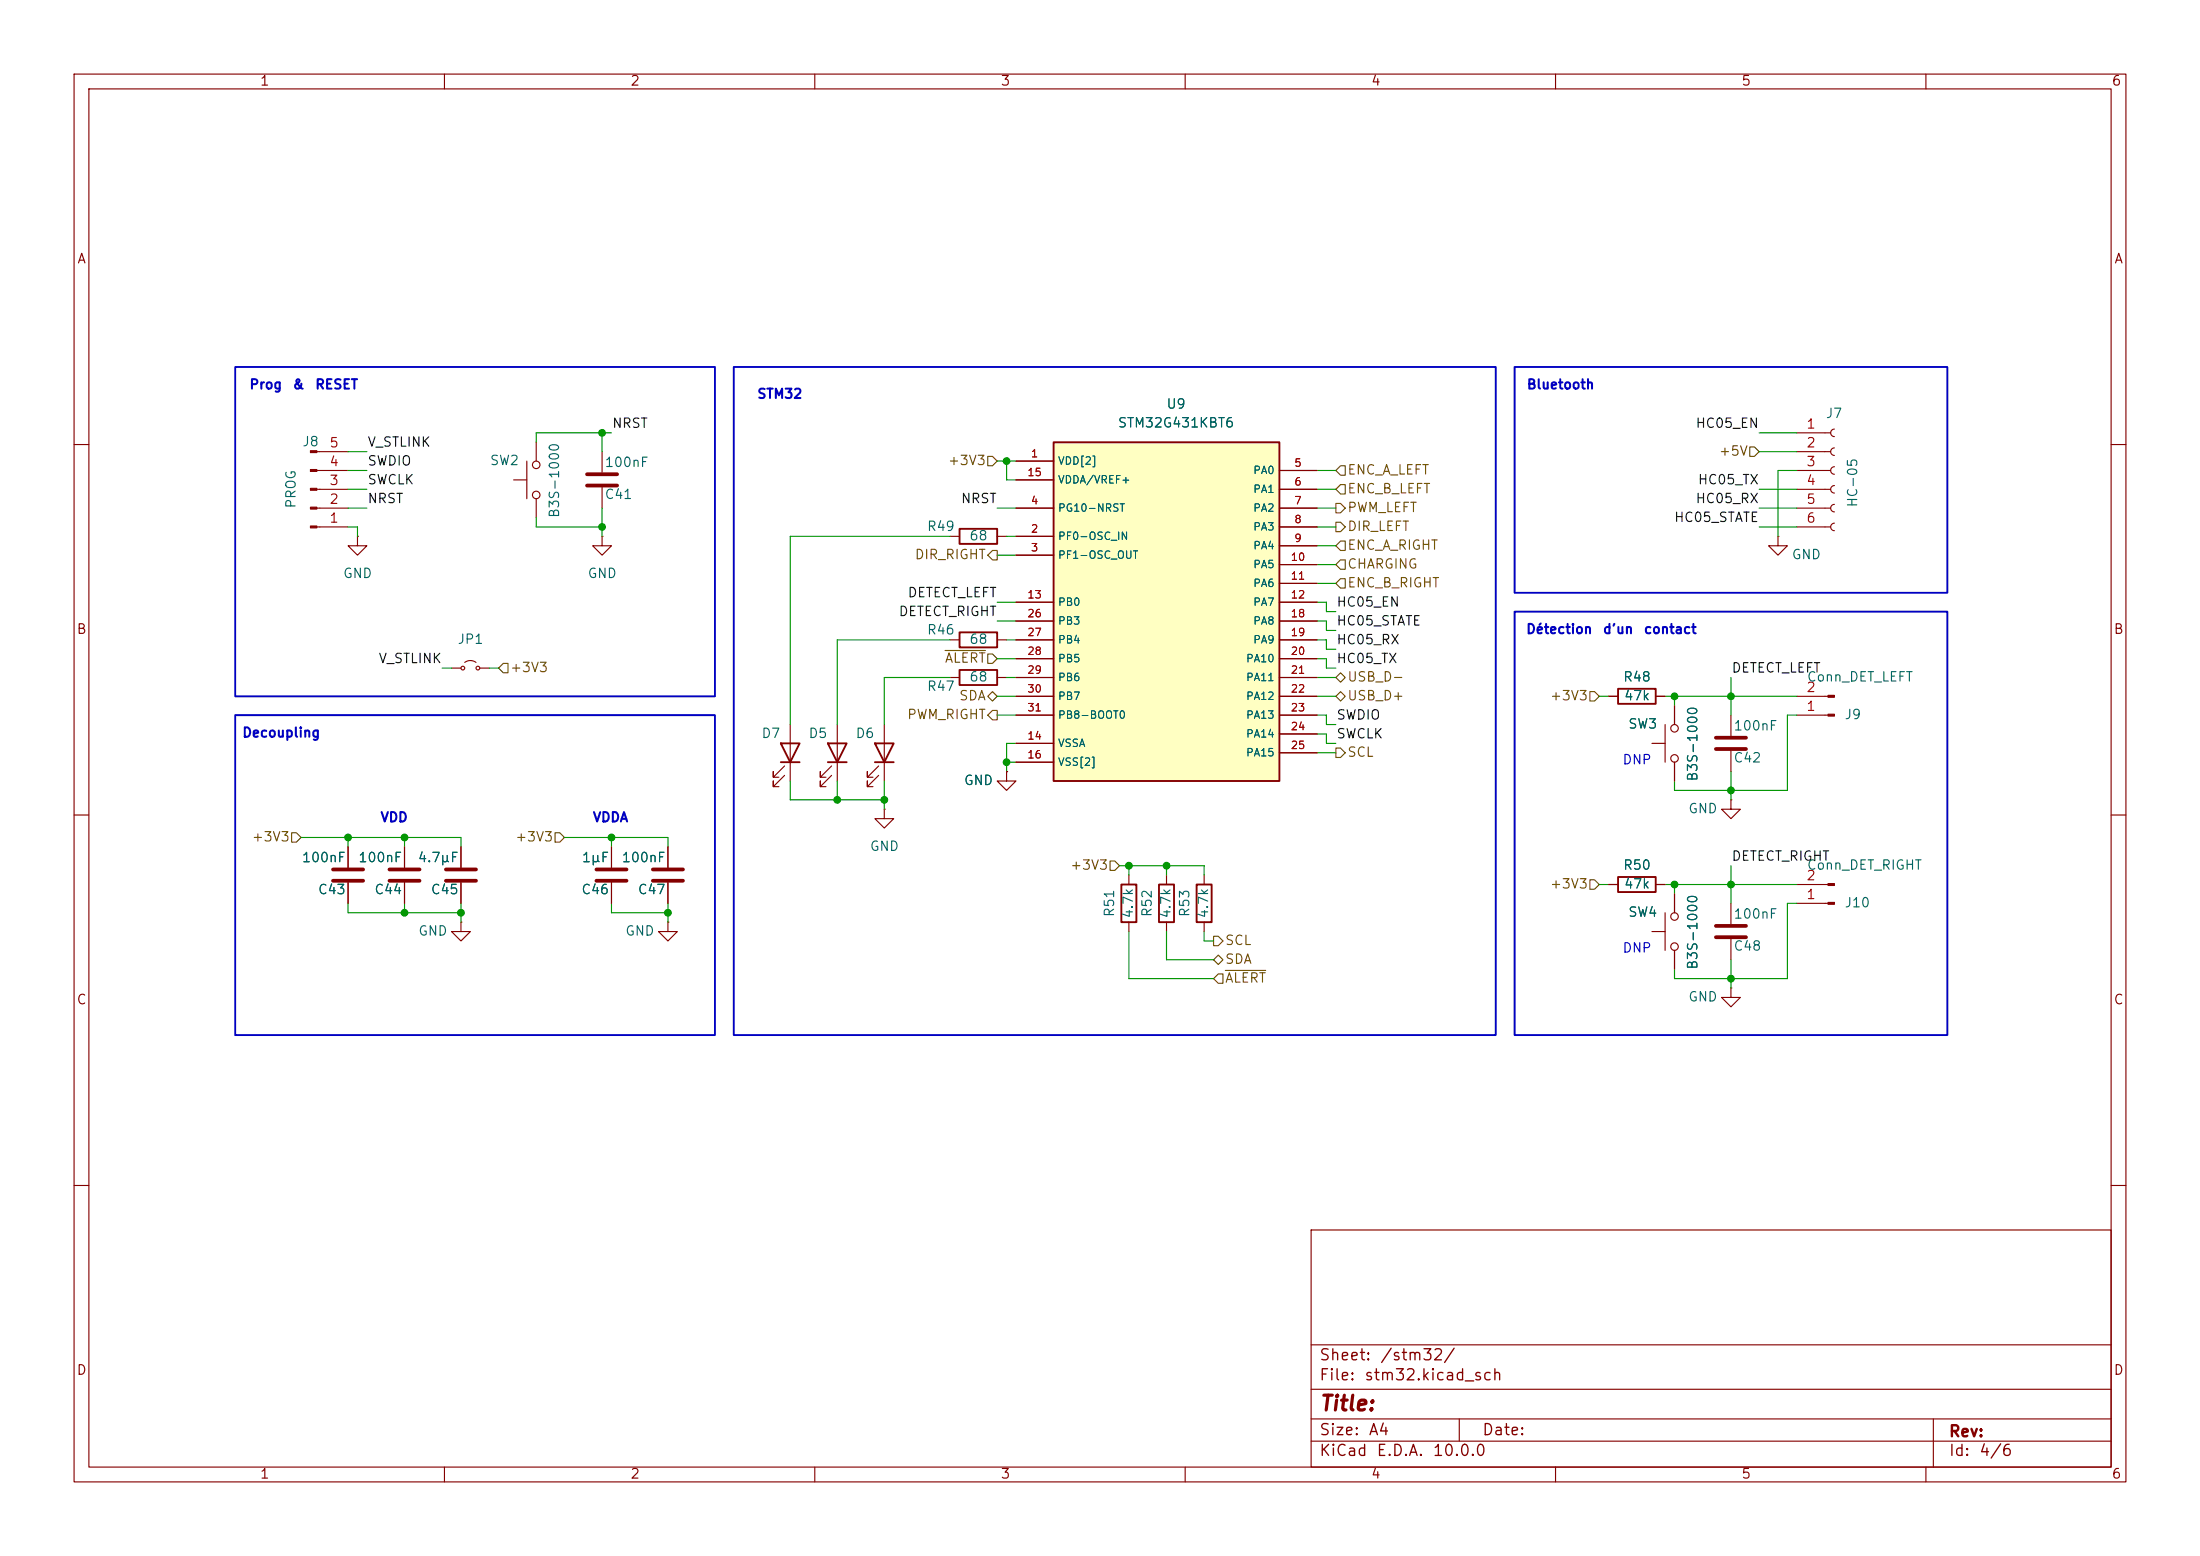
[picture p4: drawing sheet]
<svg xmlns="http://www.w3.org/2000/svg" width="297mm" height="210mm" viewBox="0 0 297 210" stroke-linecap="round" stroke-linejoin="round" font-family="sans-serif">
<g fill="none" stroke="#840000" stroke-width=".15">
<path d="M10 10h277v190h-277zM12 12h273v186h-273zM60 10v2M110 10v2M160 10v2M210 10v2M260 10v2M72.4 59.7v2.5M242.6 58.4h4.5M247.6 57.9a.51 .51 0 0 0-.5 .5 .51 .51 0 0 0 .5 .5M10 60h2M42.8 61h4.2"/>
<path d="M42.8 63.5h4.2M42.8 66h4.2M42.8 68.6h4.2M42.8 71.1h4.2M48.3 72.4v1.3h-1.3l1.3 1.2 1.2-1.2h-1.2M48.3 72.4h.1M69.3 64.8h1.8M71.1 62.2v5.1M72.4 67.3v2.6M81.3 72.4v1.3h-1.3l1.3 1.2 1.2-1.2h-1.2M81.3 72.4h.1M81.3 61v2.8"/>
<path d="M81.3 65.8v2.8M128.3 72.4h1.2M134.6 72.4h1.3M240 72.4v1.3h-1.2l1.2 1.2 1.3-1.2h-1.3M240 72.4h.1M242.6 61h4.5M242.6 63.5h4.5M242.6 66h4.5M242.6 68.6h4.5M242.6 71.1h4.5M247.6 60.5a.51 .51 0 0 0-.5 .5 .51 .51 0 0 0 .5 .5M247.6 63a.51 .51 0 0 0-.5 .5 .51 .51 0 0 0 .5 .5"/>
<path d="M247.6 65.5a.51 .51 0 0 0-.5 .5 .51 .51 0 0 0 .5 .5M247.6 68.1a.51 .51 0 0 0-.5 .5 .51 .51 0 0 0 .5 .5M247.6 70.6a.51 .51 0 0 0-.5 .5 .51 .51 0 0 0 .5 .5M285 60h2M61 90.2h1.2M62.7 89.4l.4-.2h.4l.8 .2M64.8 90.2h1.2M106.7 97.8v7.6M113 97.8v7.6M119.4 97.8v7.6M128.3 91.4h1.2M134.6 91.4h1.3"/>
<path d="M217.2 94h1.2M223.5 94h1.3M224.8 97.8v5.1M226.1 95.3v2.5M233.7 96.5v2.8M242.6 96.5h4.2M242.6 94h4.2M10 110h2M47 114.3v2.8M47 119.1v2.8M54.6 114.3v2.8M54.6 119.1v2.8"/>
<path d="M62.2 114.3v2.8M62.2 119.1v2.8M82.5 114.3v2.8M82.5 119.1v2.8M90.2 114.3v2.8M90.2 119.1v2.8M105.9 104.6l-1.5 1.6v-.8v.8h.8M105.9 103.4l-1.5 1.5v-.8v.8h.8M112.3 104.6l-1.6 1.6v-.8v.8h.8M112.3 103.4l-1.6 1.5v-.8v.8h.8M118.6 104.6l-1.5 1.6v-.8v.8h.8M118.6 103.4l-1.5 1.5v-.8v.8h.8"/>
<path d="M119.4 109.2v1.3h-1.3l1.3 1.3 1.2-1.3h-1.2M119.4 109.2h.1M135.9 104.1v1.3h-1.3l1.3 1.3 1.3-1.3h-1.3M135.9 104.1h.1M162.6 118.1v1.3M217.2 119.4h1.2M223 100.3h1.8M223.5 119.4h1.3M226.1 102.9v2.5M233.7 108v1.2h-1.3l1.3 1.3 1.2-1.3h-1.2M233.7 108h.1M233.7 101.3v2.8"/>
<path d="M242.6 119.4h4.2M285 110h2M62.2 124.5v1.2h1.3l-1.3 1.3-1.2-1.3h1.2M62.2 124.5h.1M90.2 124.5v1.2h1.2l-1.2 1.3-1.3-1.3h1.3M90.2 124.5h.1M162.6 124.5v1.2M223 125.7h1.8M224.8 123.2v5.1M226.1 120.7v2.5M226.1 128.3v2.5M233.7 133.4v1.2h-1.3l1.3 1.3 1.2-1.3h-1.2"/>
<path d="M233.7 133.4h.1M233.7 121.9v2.8M233.7 126.7v2.8M242.6 121.9h4.2M10 160h2M177 166h108v32h-108zM285 160h2M60 198v2M110 198v2M160 198v2M177 194.5h108M177 191.5h108"/>
<path d="M177 187.5h108M177 181.5h108M197 191.5v3M210 198v2M260 198v2M261 191.5v6.5"/>
<circle cx="72.4" cy="66.8" r=".51"/>
<circle cx="72.4" cy="62.7" r=".51"/>
<circle cx="62.5" cy="90.2" r=".25"/>
<circle cx="64.5" cy="90.2" r=".25"/>
<circle cx="226.1" cy="98.3" r=".51"/>
<circle cx="226.1" cy="102.4" r=".51"/>
<circle cx="226.1" cy="123.7" r=".51"/>
<circle cx="226.1" cy="127.8" r=".51"/>
</g>
<g fill="none" stroke="#840000" stroke-width=".51">
<path d="M79.2 65.5h4.1M79.2 64h4.1M231.6 99.6h4.1M45 118.9h4M45 117.3h4M52.6 118.9h4M52.6 117.3h4M60.2 118.9h4.1M60.2 117.3h4.1M80.5 118.9h4.1M80.5 117.3h4.1M88.1 118.9h4.1"/>
<path d="M88.1 117.3h4.1M231.6 101.1h4.1M231.6 126.5h4.1M231.6 125h4.1"/>
</g>
<path d="M129.5 71.4h5.1v2h-5.1zM129.5 90.4h5.1v2.1h-5.1zM218.4 93h5.1v2h-5.1zM105.4 100.3h2.5l-1.2 2.6zM105.4 102.9h2.5M111.8 100.3h2.5l-1.3 2.6zM111.8 102.9h2.5M118.1 100.3h2.5l-1.2 2.6zM118.1 102.9h2.5M161.5 119.4h2.1v5.1h-2.1zM218.4 118.4h5.1v2h-5.1z" fill="none" stroke="#840000" stroke-width=".25"/>
<g fill="#840000" stroke="#840000" stroke-width=".15">
<path d="M246.8 96.4h.8v.2h-.8z"/>
<path d="M246.8 93.9h.8v.2h-.8z"/>
<path d="M246.8 121.8h.8v.2h-.8z"/>
<path d="M246.8 119.3h.8v.2h-.8z"/>
<path d="M41.9 71h.9v.2h-.9z"/>
<path d="M41.9 68.5h.9v.2h-.9z"/>
<path d="M41.9 65.9h.9v.3h-.9z"/>
<path d="M41.9 63.4h.9v.2h-.9z"/>
<path d="M41.9 60.8h.9v.3h-.9z"/>
</g>
<path d="M142.2 59.7h30.5v45.7h-30.5z" fill="#ffffc2"/>
<path d="M142.2 59.7h30.5v45.7h-30.5zM129.5 85.3h5.1v2.1h-5.1zM151.4 119.4h2v5.1h-2zM156.5 119.4h2v5.1h-2z" fill="none" stroke="#840000" stroke-width=".25"/>
<g fill="none" stroke="#840000" stroke-width=".15">
<path d="M137.2 62.2h5M137.2 72.4h5M137.2 74.9h5M137.2 68.6h5M137.2 64.8h5M172.7 68.6h5.1M172.7 63.5h5.1M172.7 66h5.1M172.7 71.1h5.1M172.7 73.7h5.1M172.7 76.2h5.1M172.7 78.7h5.1"/>
<path d="M128.3 86.4h1.2M134.6 86.4h1.3M137.2 81.3h5M137.2 83.8h5M137.2 86.4h5M137.2 88.9h5M137.2 91.4h5M137.2 94h5M137.2 96.5h5M172.7 81.3h5.1M172.7 83.8h5.1M172.7 86.4h5.1"/>
<path d="M172.7 88.9h5.1M172.7 91.4h5.1M172.7 94h5.1M172.7 96.5h5.1M172.7 99.1h5.1M217.2 94h1.2M223.5 94h1.3M226.1 95.3v2.5M47 114.3v2.8M47 119.1v2.8M54.6 114.3v2.8M54.6 119.1v2.8"/>
<path d="M62.2 114.3v2.8M62.2 119.1v2.8M82.5 114.3v2.8M82.5 119.1v2.8M90.2 114.3v2.8M90.2 119.1v2.8M135.9 104.1h.1M137.2 100.3h5M137.2 102.9h5M152.4 118.1v1.3M157.5 118.1v1.3M172.7 101.6h5.1"/>
<path d="M217.2 119.4h1.2M223.5 119.4h1.3M226.1 102.9v2.5M152.4 124.5v1.2M157.5 124.5v1.2M226.1 120.7v2.5M226.1 128.3v2.5"/>
</g>
<g fill="none" stroke="#725600" stroke-width=".15">
<path d="M133.3 61.6h.7l.6 .6-.6 .7h-.7zM134 74.3h.6v1.3h-.6l-.7-.7zM180.3 70.5h.7l.6 .6-.6 .7h-.7zM180.3 67.9h.7l.6 .7-.6 .6h-.7zM181 78.1h.6v1.3h-.6l-.7-.7zM181 62.9h.6v1.2h-.6l-.7-.6zM181 65.4h.6v1.3h-.6l-.7-.7zM181 73h.6v1.3h-.6l-.7-.6zM181 75.6h.6v1.2h-.6l-.7-.6zM236.2 60.3h.7l.6 .7-.6 .6h-.7zM67.9 89.5h.7v1.3h-.7l-.6-.6zM127.6 87.8h5.4"/>
<path d="M133.3 94l.7-.7 .6 .7-.6 .6zM133.3 88.3h.7l.6 .6-.6 .6h-.7zM134 95.9h.6v1.3h-.6l-.7-.7zM180.3 94l.7-.7 .6 .7-.6 .6zM180.3 91.4l.7-.6 .6 .6-.6 .7zM214.6 93.3h.7l.6 .7-.6 .6h-.7zM39.4 112.4h.6l.6 .6-.6 .7h-.6zM74.9 112.4h.7l.6 .6-.6 .7h-.7zM149.9 116.2h.6l.6 .6-.6 .7h-.6zM180.3 101h.7l.6 .6-.6 .6h-.7zM214.6 118.7h.7l.6 .7-.6 .6h-.7zM163.8 129.5l.7-.6 .6 .6-.6 .7z"/>
<path d="M163.8 126.4h.7l.6 .6-.6 .6h-.7zM164.5 131.4h.6v1.3h-.6l-.7-.6zM165.4 131h5.5"/>
</g>
<g fill="none" stroke="#009600" stroke-width=".15">
<path d="M81.3 58.4v2.6M82.5 58.4h-10.1v1.3M237.5 58.4h5.1M47 66h2.5M47 71.1h1.3v1.3M47 68.6h2.5M47 63.5h2.5M47 61h2.5M72.4 69.9v1.2h8.9M81.3 68.6v3.8M128.3 72.4h-21.6v25.4M134.6 62.2h2.6"/>
<path d="M134.6 68.6h2.6M134.6 74.9h2.6M135.9 72.4h1.3M135.9 62.2v2.6h1.3M177.8 66h2.5M177.8 71.1h2.5M177.8 68.6h2.5M177.8 63.5h2.5M177.8 76.2h2.5M177.8 78.7h2.5M177.8 73.7h2.5M237.5 66h5.1"/>
<path d="M237.5 71.1h5.1M237.5 68.6h5.1M237.5 61h5.1M242.6 63.5h-2.6v8.9M59.7 90.2h1.3M66 90.2h1.3M128.3 91.4h-8.9v6.4M128.3 86.4h-15.3v11.4M134.6 94h2.6M134.6 88.9h2.6M134.6 81.3h2.6M134.6 96.5h2.6"/>
<path d="M134.6 83.8h2.6M135.9 91.4h1.3M135.9 86.4h1.3M177.8 94h2.5M177.8 91.4h2.5M177.8 88.9h1.3v1.3h1.2M177.8 86.4h1.3v1.2h1.2M177.8 81.3h1.3v1.3h1.2M177.8 96.5h1.3v1.3h1.2M177.8 83.8h1.3v1.3h1.2M177.8 99.1h1.3v1.2h1.2M215.9 94h1.3"/>
<path d="M224.8 94h17.8M226.1 94v1.3M233.7 91.4v5.1M242.6 96.5h-1.3v10.2h-15.2v-1.3M40.6 113h21.6v1.3M47 113v1.3M54.6 113v1.3M76.2 113h14v1.3M82.5 113v1.3M106.7 105.4v2.6h12.7M113 105.4v2.6M119.4 105.4v3.8"/>
<path d="M135.9 102.9h1.3M137.2 100.3h-1.3v3.8M151.1 116.8h11.5v1.3M152.4 116.8v1.3M157.5 116.8v1.3M177.8 101.6h2.5M215.9 119.4h1.3M224.8 119.4h17.8M226.1 119.4v1.3M233.7 104.1v3.9M233.7 116.8v5.1M47 121.9v1.3h15.2"/>
<path d="M54.6 121.9v1.3M62.2 121.9v2.6M82.5 121.9v1.3h7.7M90.2 121.9v2.6M152.4 125.7v6.4h11.4M157.5 125.7v3.8h6.3M162.6 125.7v1.3h1.2M233.7 129.5v3.9M242.6 121.9h-1.3v10.2h-15.2v-1.3"/>
</g>
<path d="M31.7 49.5h64.8v44.5h-64.8zM99.1 49.5h102.8v90.2h-102.8zM204.5 49.5h58.4v30.5h-58.4zM31.7 96.5h64.8v43.2h-64.8zM204.5 82.6h58.4v57.1h-58.4z" fill="none" stroke="#0000c2" stroke-width=".25"/>
<g fill="#009600" stroke="#009600" stroke-width=".14">
<circle cx="226.1" cy="94" r=".46"/>
<circle cx="233.7" cy="94" r=".46"/>
<circle cx="135.9" cy="62.2" r=".46"/>
<circle cx="135.9" cy="102.9" r=".46"/>
<circle cx="152.4" cy="116.8" r=".46"/>
<circle cx="119.4" cy="108" r=".46"/>
<circle cx="157.5" cy="116.8" r=".46"/>
<circle cx="81.3" cy="58.4" r=".46"/>
<circle cx="81.3" cy="71.1" r=".46"/>
<circle cx="233.7" cy="119.4" r=".46"/>
<circle cx="226.1" cy="119.4" r=".46"/>
<circle cx="233.7" cy="132.1" r=".46"/>
<circle cx="233.7" cy="106.7" r=".46"/>
<circle cx="54.6" cy="113" r=".46"/>
<circle cx="47" cy="113" r=".46"/>
<circle cx="54.6" cy="123.2" r=".46"/>
<circle cx="62.2" cy="123.2" r=".46"/>
<circle cx="82.5" cy="113" r=".46"/>
<circle cx="90.2" cy="123.2" r=".46"/>
<circle cx="113" cy="108" r=".46"/>
</g>
<text font-size="2" fill="#840000" x="178" y="190.9">Title:</text>
<g font-size="1.5" fill="#840000">
<text x="178" y="184">Sheet:</text>
<text x="186.2" y="184">/stm32/</text>
<text x="178" y="186.7">File:</text>
<text x="184.1" y="186.7">stm32.kicad_sch</text>
<text x="178" y="196.9">KiCad</text>
<text x="178" y="194.1">Size:</text>
<text x="184.7" y="194.1">A4</text>
<text x="185.7" y="196.9">E.D.A.</text>
<text x="193.3" y="196.9">10.0.0</text>
<text x="200" y="194.1">Date:</text>
<text x="263" y="194.3">Rev:</text>
<text x="263" y="196.9">Id:</text>
<text x="267.1" y="196.9">4/6</text>
</g>
<g font-size="1.3" fill="#840000">
<text x="35" y="11.9">1</text>
<text x="85" y="11.9">2</text>
<text x="135" y="11.9">3</text>
<text x="185" y="11.9">4</text>
<text x="235" y="11.9">5</text>
<text x="285" y="11.9">6</text>
<text x="10.3" y="35.9">A</text>
<text x="285.3" y="35.9">A</text>
<text x="10.3" y="85.9">B</text>
<text x="285.3" y="85.9">B</text>
<text x="10.3" y="135.9">C</text>
<text x="285.3" y="135.9">C</text>
<text x="10.3" y="185.9">D</text>
<text x="285.3" y="185.9">D</text>
<text x="35" y="199.9">1</text>
<text x="85" y="199.9">2</text>
<text x="135" y="199.9">3</text>
<text x="185" y="199.9">4</text>
<text x="235" y="199.9">5</text>
<text x="285" y="199.9">6</text>
</g>
<g font-size="1.3" fill="#0000c2">
<text x="33.6" y="52.8">Prog</text>
<text x="39.4" y="52.8">&amp;</text>
<text x="42.5" y="52.8">RESET</text>
<text x="206" y="52.8">Bluetooth</text>
<text x="102.1" y="54.1">STM32</text>
<text x="205.9" y="85.9">Détection</text>
<text x="216.3" y="85.9">d'un</text>
<text x="221.8" y="85.9">contact</text>
<text x="32.6" y="99.8">Decoupling</text>
<text x="218.9" y="103.5">DNP</text>
<text x="51.3" y="111.3">VDD</text>
<text x="79.9" y="111.3">VDDA</text>
<text x="218.9" y="128.9">DNP</text>
</g>
<g font-size="1.3" fill="#0f0f0f">
<text x="82.5" y="58.1">NRST</text>
<text x="228.8" y="58.1">HC05_EN</text>
<text x="49.5" y="63.2">SWDIO</text>
<text x="49.5" y="60.6">V_STLINK</text>
<text x="49.5" y="65.7">SWCLK</text>
<text x="229.1" y="65.7">HC05_TX</text>
<text x="49.5" y="68.2">NRST</text>
<text x="129.6" y="68.2">NRST</text>
<text x="225.9" y="70.8">HC05_STATE</text>
<text x="228.8" y="68.2">HC05_RX</text>
<text x="121.2" y="83.5">DETECT_RIGHT</text>
<text x="122.4" y="80.9">DETECT_LEFT</text>
<text x="180.3" y="82.2">HC05_EN</text>
<text x="51" y="89.8">V_STLINK</text>
<text x="180.3" y="87.3">HC05_RX</text>
<text x="180.3" y="84.7">HC05_STATE</text>
<text x="180.3" y="89.8">HC05_TX</text>
<text x="233.7" y="91.1">DETECT_LEFT</text>
<text x="180.3" y="97.4">SWDIO</text>
<text x="180.3" y="100">SWCLK</text>
<text x="233.7" y="116.5">DETECT_RIGHT</text>
</g>
<g font-size="1.3" fill="#006464">
<text x="150.8" y="58">STM32G431KBT6</text>
<text x="157.4" y="55.5">U9</text>
<text x="246.4" y="56.7">J7</text>
<text x="40.7" y="60.6">J8</text>
<text x="66" y="63.1">SW2</text>
<text x="81.5" y="63.3">100nF</text>
<text x="40.2" y="68.7" transform="rotate(-90 40.2 68.7)">PROG</text>
<text x="75.8" y="70" transform="rotate(-90 75.8 70)">B3S-1000</text>
<text x="81.5" y="67.7">C41</text>
<text x="125.1" y="72">R49</text>
<text x="251.1" y="68.6" transform="rotate(-90 251.1 68.6)">HC-05</text>
<text x="130.8" y="73.3">68</text>
<text x="241.8" y="75.8">GND</text>
<text x="46.2" y="78.3">GND</text>
<text x="79.2" y="78.3">GND</text>
<text x="61.7" y="87.2">JP1</text>
<text x="125.1" y="86">R46</text>
<text x="130.8" y="87.2">68</text>
<text x="125.1" y="93.6">R47</text>
<text x="130.8" y="92.3">68</text>
<text x="219" y="92.3">R48</text>
<text x="219.2" y="94.8">47k</text>
<text x="243.8" y="92.3">Conn_DET_LEFT</text>
<text x="102.7" y="99.9">D7</text>
<text x="109.1" y="99.9">D5</text>
<text x="115.4" y="99.9">D6</text>
<text x="219.7" y="98.7">SW3</text>
<text x="233.9" y="98.9">100nF</text>
<text x="248.9" y="97.4">J9</text>
<text x="130" y="106.3">GND</text>
<text x="229.5" y="105.6" transform="rotate(-90 229.5 105.6)">B3S-1000</text>
<text x="233.9" y="103.2">C42</text>
<text x="227.8" y="110.1">GND</text>
<text x="40.7" y="116.7">100nF</text>
<text x="48.3" y="116.7">100nF</text>
<text x="56.3" y="116.7">4.7µF</text>
<text x="78.5" y="116.7">1µF</text>
<text x="83.8" y="116.7">100nF</text>
<text x="117.3" y="115.2">GND</text>
<text x="219" y="117.7">R50</text>
<text x="243.8" y="117.7">Conn_DET_RIGHT</text>
<text x="42.8" y="121">C43</text>
<text x="50.5" y="121">C44</text>
<text x="58.1" y="121">C45</text>
<text x="78.4" y="121">C46</text>
<text x="86" y="121">C47</text>
<text x="150.7" y="123.9" transform="rotate(-90 150.7 123.9)">R51</text>
<text x="153.3" y="124" transform="rotate(-90 153.3 124)">4.7k</text>
<text x="155.8" y="123.9" transform="rotate(-90 155.8 123.9)">R52</text>
<text x="158.3" y="124" transform="rotate(-90 158.3 124)">4.7k</text>
<text x="160.9" y="123.9" transform="rotate(-90 160.9 123.9)">R53</text>
<text x="163.4" y="124" transform="rotate(-90 163.4 124)">4.7k</text>
<text x="219.2" y="120.2">47k</text>
<text x="219.7" y="124.1">SW4</text>
<text x="233.9" y="124.3">100nF</text>
<text x="248.9" y="122.8">J10</text>
<text x="56.4" y="126.6">GND</text>
<text x="84.3" y="126.6">GND</text>
<text x="229.5" y="131" transform="rotate(-90 229.5 131)">B3S-1000</text>
<text x="233.9" y="128.6">C48</text>
<text x="227.8" y="135.5">GND</text>
</g>
<g font-size="1.3" fill="#a90000">
<text x="243.8" y="58.2">1</text>
<text x="44.4" y="65.8">3</text>
<text x="44.4" y="63.2">4</text>
<text x="44.4" y="60.7">5</text>
<text x="243.8" y="60.7">2</text>
<text x="243.8" y="63.2">3</text>
<text x="243.8" y="65.8">4</text>
<text x="44.4" y="70.9">1</text>
<text x="44.4" y="68.3">2</text>
<text x="243.8" y="68.3">5</text>
<text x="243.8" y="70.9">6</text>
<text x="243.8" y="93.7">2</text>
<text x="243.8" y="96.3">1</text>
<text x="243.8" y="119.1">2</text>
<text x="243.8" y="121.7">1</text>
</g>
<g font-size="1.3" fill="#725600">
<text x="127.9" y="63.1">+3V3</text>
<text x="181.8" y="64.4">ENC_A_LEFT</text>
<text x="232" y="61.8">+5V</text>
<text x="181.8" y="66.9">ENC_B_LEFT</text>
<text x="181.8" y="72">DIR_LEFT</text>
<text x="181.8" y="69.4">PWM_LEFT</text>
<text x="123.4" y="75.8">DIR_RIGHT</text>
<text x="181.8" y="74.5">ENC_A_RIGHT</text>
<text x="181.8" y="77.1">CHARGING</text>
<text x="181.8" y="79.6">ENC_B_RIGHT</text>
<text x="127.5" y="89.8">ALERT</text>
<text x="68.8" y="91">+3V3</text>
<text x="129.4" y="94.8">SDA</text>
<text x="181.8" y="94.8">USB_D+</text>
<text x="181.8" y="92.3">USB_D-</text>
<text x="209.2" y="94.8">+3V3</text>
<text x="122.4" y="97.4">PWM_RIGHT</text>
<text x="181.8" y="102.5">SCL</text>
<text x="33.9" y="113.9">+3V3</text>
<text x="69.5" y="113.9">+3V3</text>
<text x="144.4" y="117.7">+3V3</text>
<text x="209.2" y="120.2">+3V3</text>
<text x="165.3" y="130.4">SDA</text>
<text x="165.3" y="127.9">SCL</text>
<text x="165.3" y="132.9">ALERT</text>
</g>
<g font-size="1" fill="#a90000">
<text x="138.6" y="64.5">15</text>
<text x="139.1" y="62">1</text>
<text x="174.6" y="63.2">5</text>
<text x="174.6" y="65.8">6</text>
<text x="139.1" y="68.3">4</text>
<text x="174.6" y="68.3">7</text>
<text x="174.6" y="70.9">8</text>
<text x="139.1" y="72.1">2</text>
<text x="139.1" y="74.7">3</text>
<text x="174.2" y="75.9">10</text>
<text x="174.6" y="73.4">9</text>
<text x="138.6" y="81">13</text>
<text x="138.6" y="83.6">26</text>
<text x="174.2" y="78.5">11</text>
<text x="174.2" y="81">12</text>
<text x="174.2" y="83.6">18</text>
<text x="138.6" y="86.1">27</text>
<text x="138.6" y="88.6">28</text>
<text x="174.2" y="86.1">19</text>
<text x="174.2" y="88.6">20</text>
<text x="138.6" y="91.2">29</text>
<text x="138.6" y="93.7">30</text>
<text x="174.2" y="91.2">21</text>
<text x="174.2" y="93.7">22</text>
<text x="138.6" y="100.1">14</text>
<text x="138.6" y="96.3">31</text>
<text x="174.2" y="96.3">23</text>
<text x="174.2" y="98.8">24</text>
<text x="174.2" y="101.3">25</text>
<text x="138.6" y="102.6">16</text>
</g>
<g font-size="1" fill="#006464">
<text x="142.7" y="63">VDD[2]</text>
<text x="142.7" y="65.5">VDDA/VREF+</text>
<text x="169.1" y="64.2">PA0</text>
<text x="142.7" y="69.3">PG10-NRST</text>
<text x="169.1" y="66.8">PA1</text>
<text x="169.1" y="69.3">PA2</text>
<text x="169.1" y="71.9">PA3</text>
<text x="142.7" y="73.1">PF0-OSC_IN</text>
<text x="142.7" y="75.7">PF1-OSC_OUT</text>
<text x="169.1" y="74.4">PA4</text>
<text x="169.1" y="76.9">PA5</text>
<text x="142.7" y="82">PB0</text>
<text x="169.1" y="79.5">PA6</text>
<text x="169.1" y="82">PA7</text>
<text x="142.7" y="84.6">PB3</text>
<text x="142.7" y="87.1">PB4</text>
<text x="142.7" y="89.6">PB5</text>
<text x="168.1" y="89.6">PA10</text>
<text x="169.1" y="84.6">PA8</text>
<text x="169.1" y="87.1">PA9</text>
<text x="142.7" y="92.2">PB6</text>
<text x="142.7" y="94.7">PB7</text>
<text x="168.1" y="92.2">PA11</text>
<text x="168.1" y="94.7">PA12</text>
<text x="142.7" y="101.1">VSSA</text>
<text x="142.7" y="97.3">PB8-BOOT0</text>
<text x="168.1" y="97.3">PA13</text>
<text x="168.1" y="99.8">PA14</text>
<text x="142.7" y="103.6">VSS[2]</text>
<text x="168.1" y="102.3">PA15</text>
</g>
</svg>
